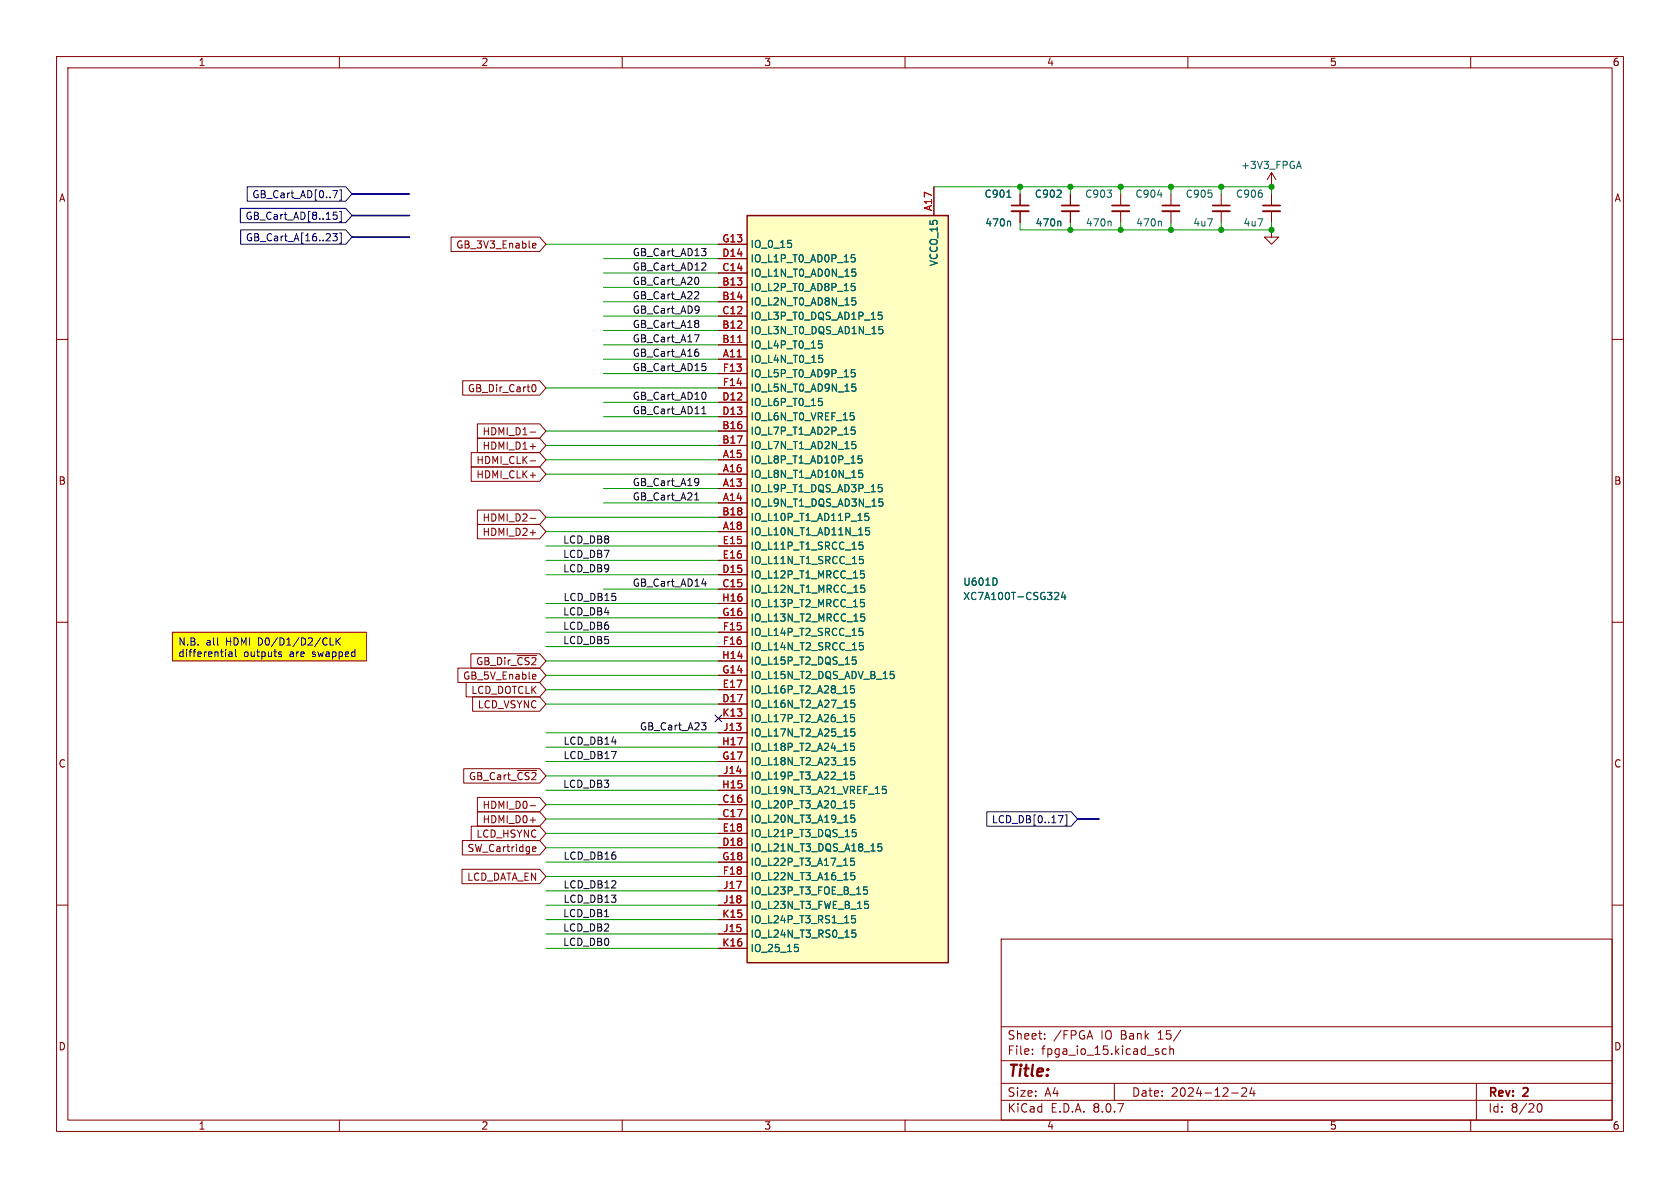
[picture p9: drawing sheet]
<svg xmlns="http://www.w3.org/2000/svg" width="297mm" height="210mm" viewBox="0 0 297 210" stroke-linecap="round" stroke-linejoin="round" font-family="sans-serif">
<g fill="none" stroke="#840000" stroke-width=".18">
<path d="M10 10h277v190h-277zM12 12h273v186h-273zM60 10v2M110 10v2M160 10v2M210 10v2M260 10v2M10 60h2M285 60h2M10 110h2M285 110h2M10 160h2"/>
<path d="M177 166h108v32h-108zM285 160h2M60 198v2M110 198v2M160 198v2M177 194.5h108M177 191.5h108M177 187.5h108M177 181.5h108M182.5 186.3v.1M182.5 185.5v.1M184.7 183.6v.1"/>
<path d="M184.7 182.8v.1M197 191.5v3M206.2 185.5l-.5-.1-.2 .3v.4l.1 .2h.6M206.8 185.5l.2-.1 .4 .1 .1 .9M206.8 184.9v1.5M208.7 182.1l-1.2 2M210 198v2M217.7 193.2h1.2M219.5 192.4l.6-.1 .2 .1 .1 .3-.9 1.1h.9M221.3 192.2l-.3 1.1h.9M221.7 192.8v1M260 198v2"/>
<path d="M261 191.5v6.5M271.7 195.7l.2-.5 .2-.1a.81 .81 0 0 1 .6 .6 .81 .81 0 0 1-.3 .8h-.4l-.3-.5"/>
</g>
<path d="M30.5 111.8h34.3v5h-34.3z" fill="#ff0"/>
<path d="M180.3 34.3v2M180.3 37.3v2.1M215.9 34.3v2M215.9 37.3v2.1M224.8 30.5l-.8 1.3M224.8 30.5v2.5M224.8 30.5l.8 1.3" fill="none" stroke="#840000" stroke-width=".18"/>
<path d="M178 34.9h.7M178.5 39.1l.2 .2v.6M229.3 29.4h.6M229.6 28.5l.5 1.3" fill="none" stroke="#006464" stroke-width=".18"/>
<path d="M178.8 37.3h3.1M214.4 37.3h3" fill="none" stroke="#840000" stroke-width=".33"/>
<path d="M178.8 36.3h3.1M214.4 36.3h3" fill="none" stroke="#840000" stroke-width=".3"/>
<path d="M132.1 38.1h35.5v132.1h-35.5z" fill="#ffffc2"/>
<path d="M132.1 38.1h35.5v132.1h-35.5z" fill="none" stroke="#840000" stroke-width=".25"/>
<g fill="none" stroke="#840000" stroke-width=".18">
<path d="M165.1 33v5.1M180.3 34.3v2M180.3 37.3v2.1M189.2 34.3v2M189.2 37.3v2.1M198.1 34.3v2M198.1 37.3v2.1M207 34.3v2M207 37.3v2.1M224.8 34.3v2M224.8 37.3v2.1M79.7 41.9h15.7l1.1 1.3-1.1 1.3h-15.7z"/>
<path d="M94.2 43.1l.4-.1 .1 .3-.6 .1M94.2 43.8h.5M127 58.4h5.1M127 50.8h5.1M127 53.3h5.1M127 55.9h5.1M127 48.3h5.1M127 45.7h5.1M127 43.2h5.1M224.8 40.6v1.3h-1.3l1.3 1.3 1.3-1.3h-1.3M224.8 40.6h.1M81.8 67.3h13.6l1.1 1.3-1.1 1.3h-13.6z"/>
<path d="M84.4 77.5h11l1.1 1.2-1.1 1.3h-11zM84.4 74.9h11l1.1 1.3-1.1 1.3h-11zM93.7 78.9h1M93.7 76.4h1M94.2 68h.1a.68 .68 0 0 1 .5 .6 .68 .68 0 0 1-.5 .7l-.1-.1M127 63.5h5.1M127 61h5.1M127 76.2h5.1M127 78.7h5.1M127 71.1h5.1M127 73.7h5.1M127 66h5.1"/>
<path d="M127 68.6h5.1M83.3 80h12.1l1.1 1.3-1.1 1.3h-12.1zM83.3 82.5h12.1l1.1 1.3-1.1 1.3h-12.1zM84.4 90.2h11l1.1 1.2-1.1 1.3h-11zM84.4 92.7h11l1.1 1.3-1.1 1.3h-11zM93.7 81.5h1M93.7 84h1M93.7 91.6h1M93.7 94.2h1M127 86.4h5.1M127 88.9h5.1M127 81.3h5.1"/>
<path d="M127 83.8h5.1M127 94h5.1M127 91.4h5.1M127 96.5h5.1M127 99.1h5.1M81 118.1h14.4l1.1 1.3-1.1 1.3h-14.4zM83.2 115.6h12.2l1.1 1.2-1.1 1.3h-12.2zM91.4 115.9h3.5M94.3 119.2l.4 .1v.2l-.6 .1M94.7 120l-.4 .1M127 104.1h5.1M127 101.6h5.1"/>
<path d="M127 111.8h5.1M127 114.3h5.1M127 119.4h5.1M127 109.2h5.1M127 116.8h5.1M127 106.7h5.1M82 135.9h13.4l1.1 1.3-1.1 1.2h-13.4zM82.4 120.6h13l1.1 1.3-1.1 1.3h-13zM83.6 123.2h11.8l1.1 1.3-1.1 1.2h-11.8zM91.4 136.2h3.5M127 124.5h5.1M127 121.9h5.1"/>
<path d="M127 134.6h5.1M127 139.7h5.1M127 132.1h5.1M127 129.5h5.1M127 137.2h5.1M127 127h5.1M81.7 153.7h13.7l1.1 1.2-1.1 1.3h-13.7zM81.7 148.6h13.7l1.1 1.3-1.1 1.2h-13.7zM83.3 146h12.1l1.1 1.3-1.1 1.3h-12.1zM84.4 143.5h11l1.1 1.3-1.1 1.3h-11zM84.4 141h11l1.1 1.2-1.1 1.3h-11zM93.7 145h1"/>
<path d="M93.7 142.4h1M94.2 150.5h.5M94.2 149.7h.4l.1 .3-.6 .1M127 142.2h5.1M127 144.8h5.1M127 149.9h5.1M127 147.3h5.1M127 154.9h5.1M127 152.4h5.1M127 157.5h5.1M127 165.1h5.1M127 160h5.1"/>
<path d="M127 162.6h5.1M127 167.6h5.1"/>
</g>
<g fill="none" stroke="#006464" stroke-width=".18">
<path d="M178 34.9h.7M178.5 39.1l.2 .2v.6M187.4 39.1l.1 .2v.6M196.3 39.1l.1 .2v.6M204.7 34.4h.7M205.1 39.1l.2 .2v.6M139.9 43.1v.5M150.5 50.1h.6M150.5 45h.6M150.6 50.6h.4l.2 .2-.1 .5-.5 .1M150.6 45.5h.4l.2 .3-.1 .4-.5 .1M150.6 52.6h.7"/>
<path d="M150.6 47.6h.7M150.8 53.1h.3l.2 .3-.1 .5h-.4M150.8 48.1h.3l.2 .2-.1 .5h-.4M155.3 55.2h.6M155.4 55.7h.3l.3 .2-.1 .5-.5 .1M155.4 57.7h.6M155.5 58.2h.4l.2 .3-.1 .4-.5 .1M144.7 60.3h.6M144.7 70.4h.6M144.8 62.8h.6M144.8 60.8h.3l.3 .2-.1 .5h-.5M144.8 70.9h.3l.3 .3-.1 .4-.5 .1"/>
<path d="M145.2 63.3l.2 .2v.3l-.2 .3M150.3 73h.7M150.5 75.5h.6M150.5 65.3h.6M150.6 65.8h.4l.2 .3-.1 .4-.5 .1M150.6 76h.4l.2 .2-.1 .5-.5 .1M150.6 78h.7M150.6 67.9h.7M150.8 68.4h.3l.2 .2-.1 .5-.4 .1M150.8 78.5h.3l.2 .3-.1 .5h-.4M150.9 73.5l.1 .2-.1 .5M151.9 83.1h.6"/>
<path d="M151.9 83.7l.4-.1 .2 .3-.1 .4h-.5M151.9 95.8h.6M152 98.4h.6M152 96.3h.3l.3 .3-.1 .4-.5 .1M152.1 98.9h.3l.2 .2-.1 .5h-.4M152.3 80.6h-.6v.6l.2-.1h.4l.1 .2-.1 .4-.1 .2-.5-.2M153.6 90.7h-.7v.7l.2-.2 .4 .1 .1 .2v.4l-.2 .1-.5-.1M153.7 93.3h-.6l-.1 .6 .2-.1h.4l.1 .2v.4l-.2 .2-.5-.2M155.3 85.7h.6M155.4 86.2h.3l.3 .2-.1 .5h-.5M155.4 88.2h.6M155.5 88.7h.4l.2 .2-.1 .5-.5 .1"/>
<path d="M150.7 116.1h.6M150.8 116.6h.3l.3 .3-.1 .5h-.5M151.9 111.1h.6M152 113.6h.6M152 111.6h.3l.3 .2-.1 .4-.5 .1M152.1 114.1h.3l.2 .2-.1 .5-.4 .1M152.2 100.9h.6M152.2 106h.6M152.2 103.4h.6M152.2 108.5h.6M152.3 101.4h.3l.2 .2-.1 .5-.4 .1M152.3 106.5h.3l.2 .2-.1 .5-.4 .1"/>
<path d="M152.3 103.9h.3l.3 .3-.1 .5h-.5M152.3 109h.3l.3 .3-.1 .4-.5 .1M157.4 118.7h.6M157.5 119.2h.3l.3 .2-.1 .5-.5 .1M176.2 102.5v.6M186.6 104.7l.4 .1 .2 .3-.8 .9h.8M187.9 104.7l-.3 .9h.8M188.3 105.1v.9M151 121.2h-.6l-.1 .6 .2-.1 .5 .1 .1 .2-.1 .4-.2 .1-.5-.1M151 126.3h-.6l-.1 .6 .2-.1 .5 .1 .1 .1-.1 .5-.2 .1-.5-.1M151 131.4h-.6l-.1 .6 .2-.1h.5l.1 .2-.1 .4-.2 .2-.5-.2M151 136.5h-.6l-.1 .6 .2-.1h.5l.1 .2-.1 .4-.2 .1-.5-.1"/>
<path d="M151.1 123.8h-.6l-.1 .6 .2-.1h.4l.1 .2v.4l-.2 .1-.5-.1M151.1 128.8h-.6l-.1 .7 .2-.2 .4 .1 .1 .2v.4l-.2 .1-.5-.1M151.1 133.9h-.6l-.1 .6 .2-.1 .4 .1 .1 .2v.4l-.2 .1-.5-.1M156 139h.6M156 139.6l.5-.1 .2 .2-.1 .5h-.6M150.7 146.6h.6M150.8 147.1h.3l.3 .3-.1 .4-.5 .1M151 141.5h-.6l-.1 .7 .2-.2 .5 .1 .1 .2-.1 .4-.2 .1-.5-.1M151 151.7h-.6l-.1 .6 .2-.1 .5 .1 .1 .1-.1 .5-.2 .1-.5-.1M151.1 144.1h-.6l-.1 .6 .2-.1h.4l.1 .2v.4l-.2 .2-.5-.2M151.1 154.2h-.6l-.1 .7 .2-.2 .4 .1 .1 .2v.4l-.2 .1-.5-.1M152.7 156.8h.6"/>
<path d="M152.8 157.3h.3l.3 .2-.1 .4-.5 .2M152.9 159.3h.6M153 159.8h.3l.3 .3-.1 .4-.5 .1M155.9 149.2h-.7v.6l.2-.1h.4l.1 .2v.4l-.2 .1-.5-.1M140.5 166.9h.6M140.6 167.4h.3l.3 .3-.1 .4-.5 .1M151.2 161.9h-.6l-.1 .6 .2-.1h.4l.2 .2-.1 .4-.2 .1-.5-.1M151.3 164.4h-.7v.6l.2-.1 .4 .1 .1 .1v.5l-.2 .1-.5-.1"/>
</g>
<path d="M130.4 60.5h.7" fill="none" stroke="#a90000" stroke-width=".18"/>
<path d="M187.7 37.3h3.1M196.6 37.3h3M205.5 37.3h3M223.3 37.3h3" fill="none" stroke="#840000" stroke-width=".33"/>
<path d="M187.7 36.3h3.1M196.6 36.3h3M205.5 36.3h3M223.3 36.3h3" fill="none" stroke="#840000" stroke-width=".3"/>
<g fill="none" stroke="#000084" stroke-width=".18">
<path d="M42.5 36.8h18.6l1.1 1.3-1.1 1.3h-18.6zM43.7 33h17.4l1.1 1.3-1.1 1.3h-17.4zM58.8 33.7h.9l-.6 1.3M58.9 38h.5l.2 .2-.1 .5h-.6M58.9 37.5h.7M60 33.6h.3v1.8h-.3M60 37.4h.3v1.8h-.3M42.5 40.6h18.6l1.1 1.3-1.1 1.3h-18.6zM58.8 41.3h.8l-.4 .5 .4 .1v.6l-.2 .1-.6-.1M60 41.2h.3v1.8h-.3M126.4 126.4l1.2 1.2M127.6 126.4l-1.2 1.2"/>
<path d="M174.4 143.5h15l1.1 1.3-1.1 1.3h-15zM187.1 144.2h.8l-.5 1.3M188.3 144.1h.3v1.8h-.3"/>
</g>
<g fill="none" stroke="#0f0f0f" stroke-width=".18">
<path d="M122.7 59.2h.9l-.6 1.2M123.2 49a.79 .79 0 0 1 0 1.3M123.3 51.6l.2 .2v.3l-.8 .7h.8M123.3 56.6l.2 .3-.2 .3 .2 .2v.3l-.2 .2M124 43.9h.8l-.4 .5M124.6 44.4l.2 .3v.3l-.2 .2M124.6 46.5l.2 .2-.1 .3-.7 .7h.8M123.2 61.7h.2M123.3 62.2l.2 .2v.3l-.2 .3M124.1 73.1h.7M124.1 64.3h.6M124.3 72.1l.1-.2v1.2"/>
<path d="M124.5 69.3a.79 .79 0 0 1 0 1.3M124.6 64.7l.2 .3v.3l-.2 .2M122.8 88.4h.7M122.9 87.4l.3-.3v1.3M123.3 84.6l.2 .1a1.03 1.03 0 0 1-.2 1.1M123.5 85.1l-.2 .3M124.1 103.2h.8M124.7 102.8v.8M124 127.8h.8l-.4 .4M124.6 128.2l.2 .3v.3l-.2 .2"/>
</g>
<path d="M30.5 111.8h34.3v5h-34.3z" fill="none" stroke="#c20000" stroke-width=".18"/>
<path d="M40.5 115.3h.5v.8M41 115.5l-.4 .1-.2 .2 .2 .3 .4-.1M41.6 114.8v1.1l.2 .2M49.3 115.3h.4M49.3 115.6l.5 .2-.1 .2-.3 .1M58.4 112.8v1.2h.6M59.4 112.8v1.2M59.6 113.3l.5 .7M60.1 112.8l-.7 .7" fill="none" stroke="#0000c2" stroke-width=".18"/>
<path d="M62.2 38.1h10.2M62.2 34.3h10.2M62.2 41.9h10.2M190.5 144.8h3.8" fill="none" stroke="#000084" stroke-width=".3"/>
<g fill="none" stroke="#009600" stroke-width=".18">
<path d="M165.1 33h59.7v1.3M180.3 39.4v1.2h44.5v-1.2M180.3 33v1.3M189.2 33v1.3M189.2 39.4v1.2M198.1 33v1.3M198.1 39.4v1.2M207 33v1.3M207 39.4v1.2M215.9 33v1.3M215.9 39.4v1.2M96.5 43.2h30.5"/>
<path d="M106.7 48.3h20.3M106.7 53.3h20.3M106.7 55.9h20.3M106.7 50.8h20.3M106.7 45.7h20.3M106.7 58.4h20.3M96.5 68.6h30.5M96.5 76.2h30.5M96.5 78.7h30.5M106.7 66h20.3M106.7 63.5h20.3M106.7 61h20.3"/>
<path d="M106.7 71.1h20.3M106.7 73.7h20.3M96.5 81.3h30.5M96.5 83.8h30.5M96.5 91.4h30.5M96.5 96.5h30.5M96.5 99.1h30.5M96.5 94h30.5M106.7 86.4h20.3M106.7 88.9h20.3M96.5 109.2h30.5M96.5 106.7h30.5"/>
<path d="M96.5 101.6h30.5M96.5 111.8h30.5M96.5 119.4h30.5M96.5 116.8h30.5M96.5 114.3h30.5M106.7 104.1h20.3M96.5 139.7h30.5M96.5 137.2h30.5M96.5 124.5h30.5M96.5 132.1h30.5M96.5 134.6h30.5M96.5 129.5h30.5"/>
<path d="M96.5 121.9h30.5M96.5 154.9h30.5M96.5 149.9h30.5M96.5 152.4h30.5M96.5 157.5h30.5M96.5 147.3h30.5M96.5 144.8h30.5M96.5 142.2h30.5M96.5 160h30.5M96.5 165.1h30.5M96.5 167.6h30.5M96.5 162.6h30.5"/>
</g>
<g fill="#009600" stroke="#009600" stroke-width=".18">
<circle cx="207" cy="33" r=".46"/>
<circle cx="207" cy="40.6" r=".46"/>
<circle cx="215.9" cy="40.6" r=".46"/>
<circle cx="189.2" cy="40.6" r=".46"/>
<circle cx="198.1" cy="33" r=".46"/>
<circle cx="198.1" cy="40.6" r=".46"/>
<circle cx="224.8" cy="40.6" r=".46"/>
<circle cx="189.2" cy="33" r=".46"/>
<circle cx="215.9" cy="33" r=".46"/>
<circle cx="224.8" cy="33" r=".46"/>
<circle cx="180.3" cy="33" r=".46"/>
</g>
<text font-size="2.8" fill="#840000" x="178" y="190.9">Title:</text>
<g font-size="2.1" fill="#840000">
<text x="178" y="184">Sheet:</text>
<text x="186.2" y="184">/FPGA</text>
<text x="194.7" y="184">IO Bank</text>
<text x="205" y="184">15/</text>
<text x="178" y="186.7">File:</text>
<text x="184.1" y="186.7">fpga_io_15.kicad_sch</text>
<text x="178" y="196.9">KiCad</text>
<text x="178" y="194.1">Size:</text>
<text x="184.7" y="194.1">A4</text>
<text x="185.7" y="196.9">E.D.A.</text>
<text x="193.3" y="196.9">8.0.7</text>
<text x="200" y="194.1">Date:</text>
<text x="207" y="194.1">2024-12-24</text>
<text x="263" y="194.3">Rev:</text>
<text x="263" y="196.9">Id:</text>
<text x="267.1" y="196.9">8/20</text>
<text x="269.4" y="194.3">2</text>
</g>
<g font-size="1.8" fill="#840000">
<text x="35" y="11.9">1</text>
<text x="85" y="11.9">2</text>
<text x="135" y="11.9">3</text>
<text x="185" y="11.9">4</text>
<text x="235" y="11.9">5</text>
<text x="285" y="11.9">6</text>
<text x="10.3" y="35.9">A</text>
<text x="285.3" y="35.9">A</text>
<text x="80.6" y="44.1">GB_3V3_Enable</text>
<text x="82.6" y="69.5">GB_Dir_Cart0</text>
<text x="85.2" y="77.2">HDMI_D1-</text>
<text x="84.1" y="82.2">HDMI_CLK-</text>
<text x="85.2" y="79.7">HDMI_D1+</text>
<text x="10.3" y="85.9">B</text>
<text x="84.1" y="84.8">HDMI_CLK+</text>
<text x="285.3" y="85.9">B</text>
<text x="85.2" y="92.4">HDMI_D2-</text>
<text x="85.2" y="94.9">HDMI_D2+</text>
<text x="84.1" y="117.8">GB_Dir_~{CS2}</text>
<text x="81.8" y="120.3">GB_5V_Enable</text>
<text x="83.2" y="122.9">LCD_DOTCLK</text>
<text x="84.4" y="125.4">LCD_VSYNC</text>
<text x="10.3" y="135.9">C</text>
<text x="285.3" y="135.9">C</text>
<text x="82.8" y="138.1">GB_Cart_~{CS2}</text>
<text x="85.2" y="143.2">HDMI_D0-</text>
<text x="84.1" y="148.3">LCD_HSYNC</text>
<text x="85.2" y="145.7">HDMI_D0+</text>
<text x="82.5" y="155.9">LCD_DATA_EN</text>
<text x="82.6" y="150.8">SW_Cartridge</text>
<text x="10.3" y="185.9">D</text>
<text x="285.3" y="185.9">D</text>
<text x="35" y="199.9">1</text>
<text x="85" y="199.9">2</text>
<text x="135" y="199.9">3</text>
<text x="185" y="199.9">4</text>
<text x="235" y="199.9">5</text>
<text x="285" y="199.9">6</text>
</g>
<g font-size="1.8" fill="#000084">
<text x="44.5" y="35.2">GB_Cart_AD[0..7]</text>
<text x="43.3" y="39.1">GB_Cart_AD[8..15]</text>
<text x="43.4" y="42.9">GB_Cart_A[16..23]</text>
<text x="175.3" y="145.7">LCD_DB[0..17]</text>
</g>
<g font-size="1.8" fill="#006464">
<text x="174" y="35.2">C901</text>
<text x="182.8" y="35.2">C902</text>
<text x="191.7" y="35.2">C903</text>
<text x="200.6" y="35.2">C904</text>
<text x="209.5" y="35.2">C905</text>
<text x="218.4" y="35.2">C906</text>
<text x="219.3" y="30.1">+3V3_FPGA</text>
<text x="174.1" y="40.2">470n</text>
<text x="183" y="40.2">470n</text>
<text x="191.9" y="40.2">470n</text>
<text x="200.7" y="40.2">470n</text>
<text x="210.8" y="40.2">4u7</text>
<text x="219.7" y="40.2">4u7</text>
<text x="132.6" y="46.6">IO_L1P_T0_AD0P_15</text>
<text x="132.6" y="44">IO_0_15</text>
<text x="166" y="47.2" transform="rotate(-90 166 47.2)">VCCO_15</text>
<text x="132.6" y="51.7">IO_L2P_T0_AD8P_15</text>
<text x="132.6" y="49.1">IO_L1N_T0_AD0N_15</text>
<text x="132.6" y="59.3">IO_L3N_T0_DQS_AD1N_15</text>
<text x="132.6" y="54.2">IO_L2N_T0_AD8N_15</text>
<text x="132.6" y="56.7">IO_L3P_T0_DQS_AD1P_15</text>
<text x="132.6" y="64.4">IO_L4N_T0_15</text>
<text x="132.6" y="61.8">IO_L4P_T0_15</text>
<text x="132.6" y="72">IO_L6P_T0_15</text>
<text x="132.6" y="66.9">IO_L5P_T0_AD9P_15</text>
<text x="132.6" y="69.4">IO_L5N_T0_AD9N_15</text>
<text x="132.6" y="77.1">IO_L7P_T1_AD2P_15</text>
<text x="132.6" y="74.5">IO_L6N_T0_VREF_15</text>
<text x="132.6" y="82.1">IO_L8P_T1_AD10P_15</text>
<text x="132.6" y="79.6">IO_L7N_T1_AD2N_15</text>
<text x="132.6" y="87.2">IO_L9P_T1_DQS_AD3P_15</text>
<text x="132.6" y="89.8">IO_L9N_T1_DQS_AD3N_15</text>
<text x="132.6" y="84.7">IO_L8N_T1_AD10N_15</text>
<text x="132.6" y="94.8">IO_L10N_T1_AD11N_15</text>
<text x="132.6" y="92.3">IO_L10P_T1_AD11P_15</text>
<text x="132.6" y="97.4">IO_L11P_T1_SRCC_15</text>
<text x="132.6" y="99.9">IO_L11N_T1_SRCC_15</text>
<text x="132.6" y="105">IO_L12N_T1_MRCC_15</text>
<text x="132.6" y="102.5">IO_L12P_T1_MRCC_15</text>
<text x="132.6" y="107.5">IO_L13P_T2_MRCC_15</text>
<text x="170.2" y="106.3">XC7A100T-CSG324</text>
<text x="170.2" y="103.7">U601D</text>
<text x="132.6" y="112.6">IO_L14P_T2_SRCC_15</text>
<text x="132.6" y="110.1">IO_L13N_T2_MRCC_15</text>
<text x="132.6" y="115.2">IO_L14N_T2_SRCC_15</text>
<text x="132.6" y="117.7">IO_L15P_T2_DQS_15</text>
<text x="132.6" y="125.3">IO_L16N_T2_A27_15</text>
<text x="132.6" y="122.8">IO_L16P_T2_A28_15</text>
<text x="132.6" y="120.2">IO_L15N_T2_DQS_ADV_B_15</text>
<text x="132.6" y="130.4">IO_L17N_T2_A25_15</text>
<text x="132.6" y="127.9">IO_L17P_T2_A26_15</text>
<text x="132.6" y="135.5">IO_L18N_T2_A23_15</text>
<text x="132.6" y="132.9">IO_L18P_T2_A24_15</text>
<text x="132.6" y="143.1">IO_L20P_T3_A20_15</text>
<text x="132.6" y="140.6">IO_L19N_T3_A21_VREF_15</text>
<text x="132.6" y="138">IO_L19P_T3_A22_15</text>
<text x="132.6" y="145.6">IO_L20N_T3_A19_15</text>
<text x="132.6" y="148.2">IO_L21P_T3_DQS_15</text>
<text x="132.6" y="150.7">IO_L21N_T3_DQS_A18_15</text>
<text x="132.6" y="155.8">IO_L22N_T3_A16_15</text>
<text x="132.6" y="153.3">IO_L22P_T3_A17_15</text>
<text x="132.6" y="158.3">IO_L23P_T3_FOE_B_15</text>
<text x="132.6" y="160.9">IO_L23N_T3_FWE_B_15</text>
<text x="132.6" y="166">IO_L24N_T3_RS0_15</text>
<text x="132.6" y="163.4">IO_L24P_T3_RS1_15</text>
<text x="132.6" y="168.5">IO_25_15</text>
</g>
<g font-size="1.8" fill="#a90000">
<text x="164.8" y="37.4" transform="rotate(-90 164.8 37.4)">A17</text>
<text x="127.6" y="45.5">D14</text>
<text x="127.6" y="42.9">G13</text>
<text x="127.6" y="50.5">B13</text>
<text x="127.6" y="53.1">B14</text>
<text x="127.6" y="48">C14</text>
<text x="127.6" y="58.2">B12</text>
<text x="127.6" y="55.6">C12</text>
<text x="127.6" y="60.7">B11</text>
<text x="127.7" y="63.2">A11</text>
<text x="127.7" y="65.8">F13</text>
<text x="127.6" y="70.9">D12</text>
<text x="127.7" y="68.3">F14</text>
<text x="127.6" y="75.9">B16</text>
<text x="127.6" y="73.4">D13</text>
<text x="127.6" y="78.5">B17</text>
<text x="127.7" y="81">A15</text>
<text x="127.7" y="83.6">A16</text>
<text x="127.7" y="86.1">A13</text>
<text x="127.7" y="88.6">A14</text>
<text x="127.6" y="91.2">B18</text>
<text x="127.7" y="93.7">A18</text>
<text x="127.6" y="101.3">D15</text>
<text x="127.7" y="96.3">E15</text>
<text x="127.7" y="98.8">E16</text>
<text x="127.6" y="106.4">H16</text>
<text x="127.6" y="103.9">C15</text>
<text x="127.6" y="109">G16</text>
<text x="127.7" y="111.5">F15</text>
<text x="127.6" y="116.6">H14</text>
<text x="127.6" y="119.1">G14</text>
<text x="127.7" y="114">F16</text>
<text x="127.6" y="124.2">D17</text>
<text x="127.7" y="121.7">E17</text>
<text x="127.6" y="131.8">H17</text>
<text x="127.6" y="126.7">K13</text>
<text x="127.7" y="129.3">J13</text>
<text x="127.6" y="134.4">G17</text>
<text x="127.7" y="136.9">J14</text>
<text x="127.6" y="139.4">H15</text>
<text x="127.6" y="142">C16</text>
<text x="127.6" y="144.5">C17</text>
<text x="127.6" y="149.6">D18</text>
<text x="127.7" y="147.1">E18</text>
<text x="127.6" y="152.1">G18</text>
<text x="127.7" y="154.7">F18</text>
<text x="127.7" y="157.2">J17</text>
<text x="127.7" y="159.8">J18</text>
<text x="127.6" y="162.3">K15</text>
<text x="127.6" y="167.4">K16</text>
<text x="127.7" y="164.8">J15</text>
</g>
<g font-size="1.8" fill="#0f0f0f">
<text x="111.8" y="45.4">GB_Cart_AD13</text>
<text x="111.8" y="47.9">GB_Cart_AD12</text>
<text x="111.8" y="53">GB_Cart_A22</text>
<text x="111.8" y="50.5">GB_Cart_A20</text>
<text x="111.8" y="58.1">GB_Cart_A18</text>
<text x="111.8" y="55.5">GB_Cart_AD9</text>
<text x="111.8" y="60.6">GB_Cart_A17</text>
<text x="111.8" y="63.2">GB_Cart_A16</text>
<text x="111.8" y="65.7">GB_Cart_AD15</text>
<text x="111.8" y="70.8">GB_Cart_AD10</text>
<text x="111.8" y="73.3">GB_Cart_AD11</text>
<text x="111.8" y="88.6">GB_Cart_A21</text>
<text x="111.8" y="86">GB_Cart_A19</text>
<text x="99.5" y="101.3">LCD_DB9</text>
<text x="99.5" y="96.2">LCD_DB8</text>
<text x="99.5" y="98.7">LCD_DB7</text>
<text x="99.5" y="106.3">LCD_DB15</text>
<text x="111.8" y="103.8">GB_Cart_AD14</text>
<text x="99.5" y="111.4">LCD_DB6</text>
<text x="99.5" y="114">LCD_DB5</text>
<text x="99.5" y="108.9">LCD_DB4</text>
<text x="99.5" y="131.7">LCD_DB14</text>
<text x="113" y="129.2">GB_Cart_A23</text>
<text x="99.5" y="134.3">LCD_DB17</text>
<text x="99.5" y="139.4">LCD_DB3</text>
<text x="99.5" y="152.1">LCD_DB16</text>
<text x="99.5" y="159.7">LCD_DB13</text>
<text x="99.5" y="157.1">LCD_DB12</text>
<text x="99.5" y="164.8">LCD_DB2</text>
<text x="99.5" y="167.3">LCD_DB0</text>
<text x="99.5" y="162.2">LCD_DB1</text>
</g>
<g font-size="1.8" fill="#0000c2">
<text x="31.4" y="114.4">N.B.</text>
<text x="31.4" y="116.5">differential</text>
<text x="36.4" y="114.4">all</text>
<text x="40.1" y="114.4">HDMI</text>
<text x="43.1" y="116.5">outputs</text>
<text x="45.9" y="114.4">D0/D1/D2/CLK</text>
<text x="51.3" y="116.5">are</text>
<text x="55.5" y="116.5">swapped</text>
</g>
</svg>
